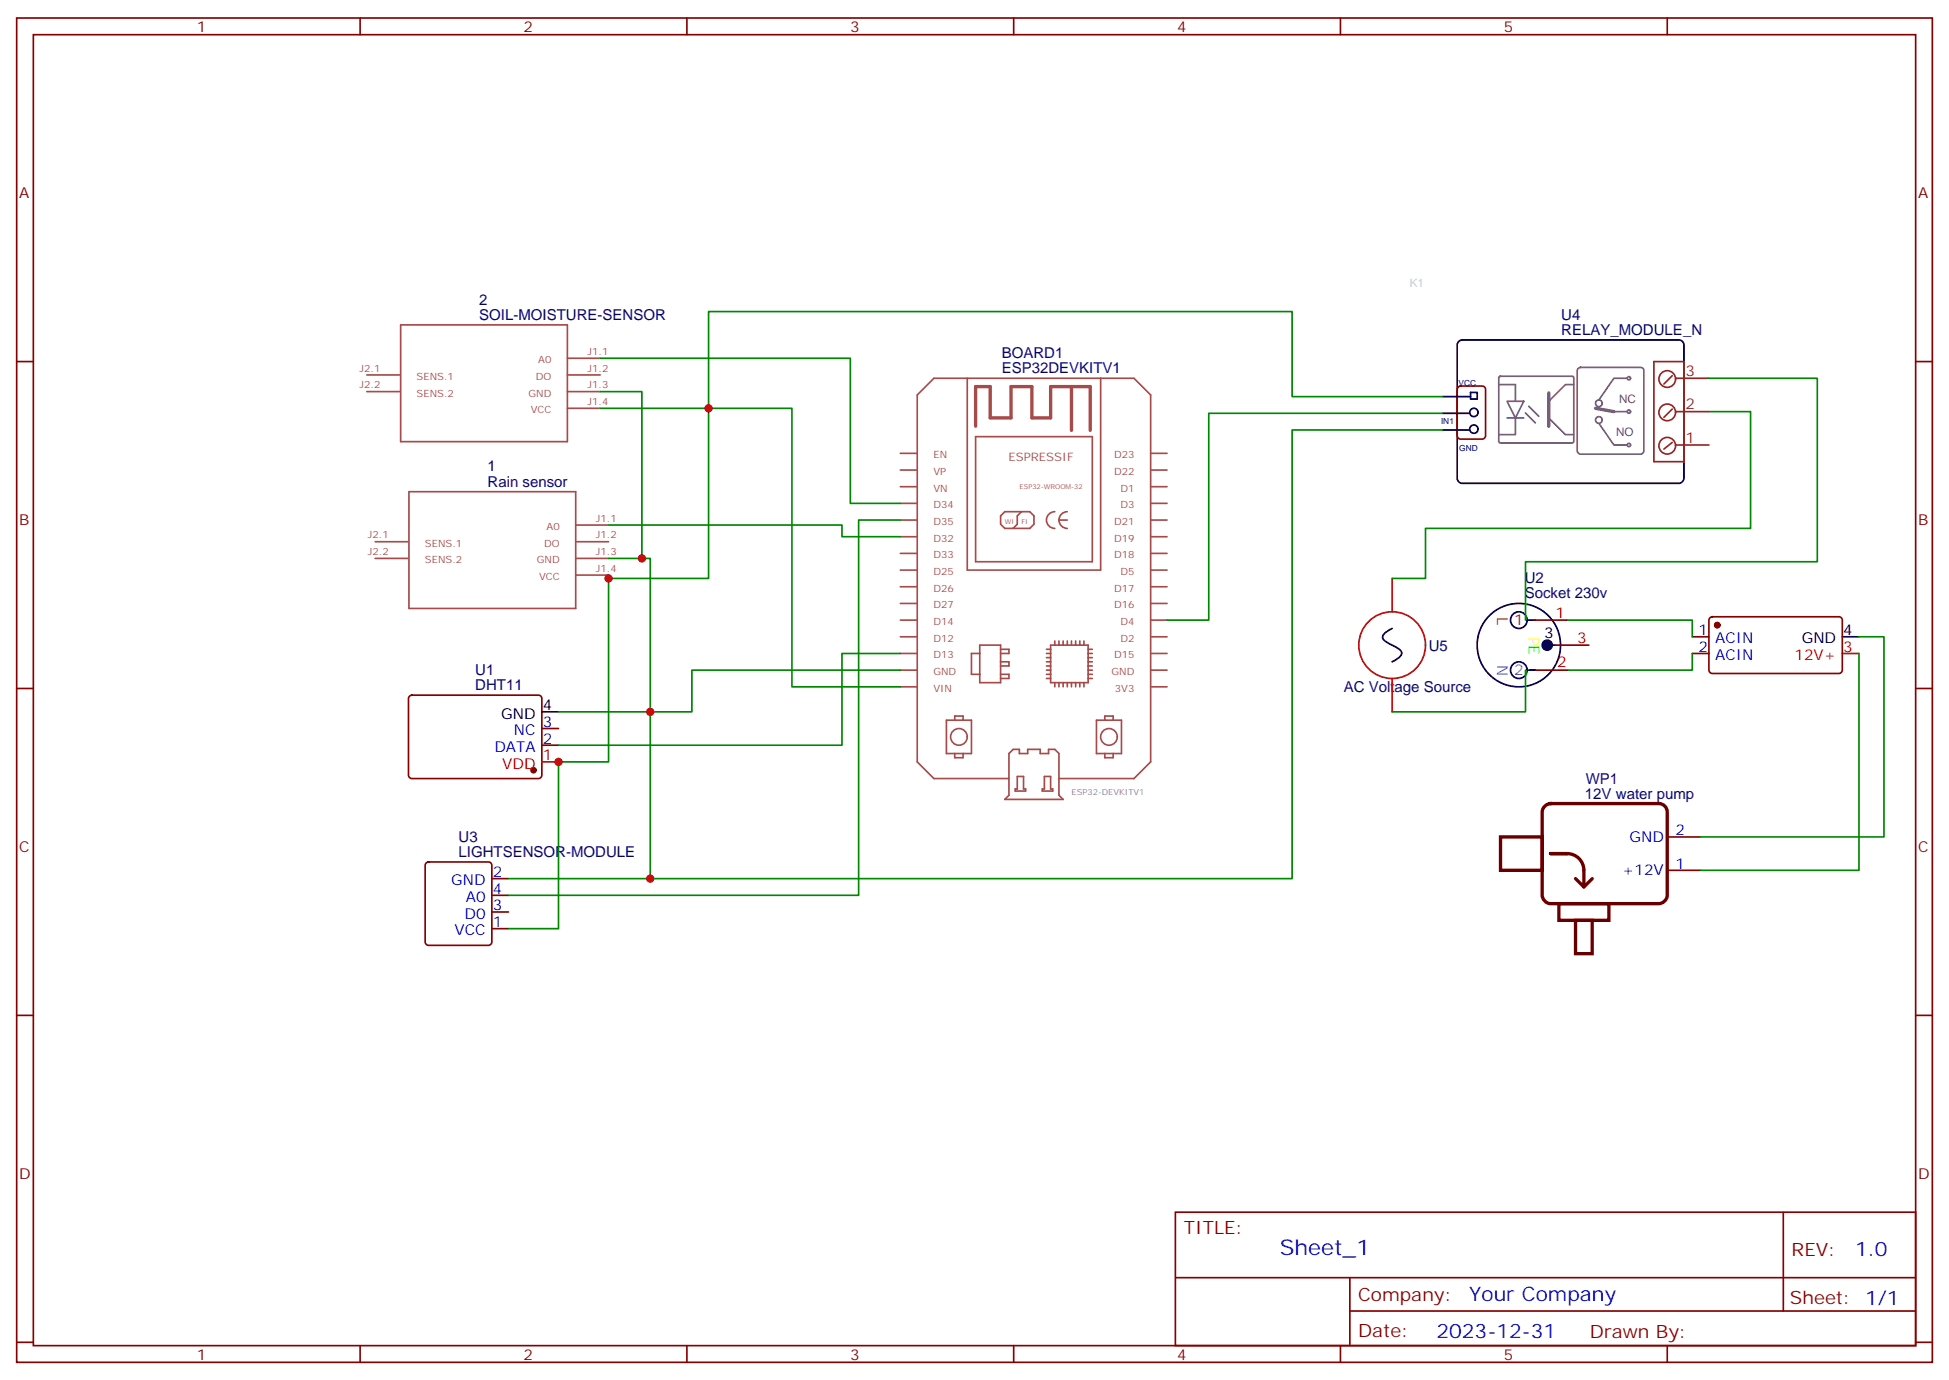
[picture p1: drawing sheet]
<svg xmlns="http://www.w3.org/2000/svg" width="412mm" height="292mm" viewBox="0 0 412 292" stroke-linecap="round" stroke-linejoin="round" font-family="sans-serif">
<g fill="none" stroke="#870000" stroke-width=".35">
<path d="M3.5 3.8h405.4v284.3h-405.4zM7.1 7.3h398.2v277.3h-398.2zM76.2 3.8v3.5M145.3 3.8v3.5M214.5 3.8v3.5M283.6 3.8v3.5M352.8 3.8v3.5M3.5 76.5h3.6M405.3 76.5h3.6M308.6 81.9l.4-.2h4.6a.71 .71 0 0 1 .7 .7v9.8a.76 .76 0 0 1-.7 .7h-4.6a.76 .76 0 0 1-.7-.7v-9.8zM324.6 131.2h7M329.1 136.5h7.1"/>
<path d="M358.1 138.2h3.5M358.1 134.7h3.5M361.8 130.7l.5-.2h26.8a.71 .71 0 0 1 .7 .7v10.5a.76 .76 0 0 1-.7 .8h-26.8a.76 .76 0 0 1-.7-.8v-10.5zM3.5 145.6h3.6M86.7 147.2l.4-.2h26.8a.71 .71 0 0 1 .8 .7v16.3a.76 .76 0 0 1-.8 .7h-26.8a.76 .76 0 0 1-.7-.7v-16.3zM114.7 157.6h3.5M114.7 154.1h3.5M324.9 141.7h7.1M405.3 145.6h3.6M352.8 177h7M90.2 182.5l.5-.2h12.7a.71 .71 0 0 1 .7 .7v16.2a.76 .76 0 0 1-.7 .8h-12.7a.76 .76 0 0 1-.7-.8v-16.2zM104.1 189.4h3.5"/>
<path d="M104.1 192.9h3.5M104.1 185.8h3.5M104.1 196.4h3.5M352.8 184.1h7M3.5 214.8h3.6M405.3 214.8h3.6M248.7 256.4h156.6v28.2h-156.6zM377.3 256.4v20.9M248.7 270.2h156.5M285.6 277.3h119.6M285.6 270.2v14.2M3.5 283.9h3.6"/>
<path d="M76.2 284.6v3.5M145.3 284.6v3.5M214.5 284.6v3.5M283.6 284.6v3.5M352.8 284.6v3.5M405.3 283.9h3.6"/>
</g>
<g fill="#870000" stroke="#870000" stroke-width=".35">
<circle cx="112.9" cy="162.9" r=".53"/>
<circle cx="363.4" cy="132.2" r=".53"/>
</g>
<path d="M389.8 138.2h3.5M114.7 161.1h3.5" fill="none" stroke="#f00" stroke-width=".35"/>
<g fill="none" stroke="#000" stroke-width=".35">
<path d="M308.6 72.3l.8-.4h45.8a1.06 1.06 0 0 1 1.1 1.1v28.2a1.13 1.13 0 0 1-1.1 1h-45.8a1.13 1.13 0 0 1-1.1-1v-28.2zM305.2 83.9h5.9M305.2 87.4h5.6M305.2 90.9h5.6M311.2 83h1.4v1.4h-1.4zM294.6 132.9l-1.1 .6-.9 1a1.42 1.42 0 0 0 1.1 1.5l1.2 .6a3.1 3.1 0 0 1 1.7 1.4v.4l-.4 .5-1.6 1.1M323.1 131.2h1.8M326.7 136.5h.3v.3h-.3zM326.7 135.7h.3v.4h-.3zM326.7 136.8h.3v.4h-.3zM327 136.5h.4v.3h-.4zM327 135.7h.4v.4h-.4z"/>
<path d="M327.1 136.9h.6a.31 .31 0 0 1-.3 .3 .31 .31 0 0 1-.3-.3zM327.4 136.1h.7v.4h-.7zM327.4 136.5h.3v.3h-.3zM327.4 135.7h.3v.4h-.3zM327.4 136.8h.3v.4h-.3zM327.5 135.9a.32 .32 0 0 0-.5 .2 .32 .32 0 0 0 .2 .4 .32 .32 0 0 0 .4-.3 .23 .23 0 0 0-.3-.2 .23 .23 0 0 0-.1 .4l.4-.5a.31 .31 0 0 0-.4-.1 .31 .31 0 0 0-.1 .5l.4 .3 .3-.4a.45 .45 0 0 0-.5 0 .45 .45 0 0 0-.2 .6l.4-.4a.41 .41 0 0 0-.4 0 .41 .41 0 0 0-.2 .4l.7-.5a.5 .5 0 0 0-.5 .3 .5 .5 0 0 0 0 .5 .59 .59 0 0 0 .7-.6 .38 .38 0 0 0-.5 .3 .38 .38 0 0 0 .5 .4 .44 .44 0 0 0 .2-.6 .44 .44 0 0 0-.7-.1 .35 .35 0 0 0 .4 .4 .35 .35 0 0 0 .3-.4 .35 .35 0 0 0-.5-.3l-.3 .2a.24 .24 0 0 0 0 .4 .24 .24 0 0 0 .4-.1v-.8a.39 .39 0 0 0-.6 .1 .39 .39 0 0 0 .2 .5 .49 .49 0 0 0 .7 0 .49 .49 0 0 0 0-.6 .51 .51 0 0 0-.6 .2 .51 .51 0 0 0 .1 .6l.4-.1v-.2a.58 .58 0 0 0-1-.1 .73 .73 0 0 0 1.1 .4v-.6l-.3-.1-.1 .9 .6-.1a.44 .44 0 0 0-.2-.7 .44 .44 0 0 0-.6 .4 .44 .44 0 0 0 .4 .5 .42 .42 0 0 0-.1-.7 .42 .42 0 0 0-.6 .3l.2 .2 .3-.1-.1-.1-.4 .2h.5a.39 .39 0 0 0-.2-.6 .39 .39 0 0 0-.5 .3l.2 .3h.3l.2-.5-.1-.3a.53 .53 0 0 0-.4 .6 .53 .53 0 0 0 .5 .5 .39 .39 0 0 0 .2-.6 .39 .39 0 0 0-.6-.1 .39 .39 0 0 0 0 .6 .51 .51 0 0 0 .3-.5 .51 .51 0 0 0-.4-.4 .44 .44 0 0 0-.2 .7 .44 .44 0 0 0 .7 0l-.2-.6a.29 .29 0 0 0-.4 .2 .29 .29 0 0 0 .4 .4 .48 .48 0 0 0 .5-.3 .48 .48 0 0 0-.2-.6 .48 .48 0 0 0-.6 .1 .52 .52 0 0 0 .2 .6 .52 .52 0 0 0 .7-.1l-.3-.6-.3 .1-.1 .2a.38 .38 0 0 0 .2 .5 .38 .38 0 0 0 .5-.3 .38 .38 0 0 0-.4-.4 .33 .33 0 0 0 .1 .6 .33 .33 0 0 0 .4-.4 .43 .43 0 0 0-.6 0 .43 .43 0 0 0 0 .6 .43 .43 0 0 0 .6 0 .62 .62 0 0 0-.5-.5 .62 .62 0 0 0-.7 .3 .42 .42 0 0 0 .4 .2 .42 .42 0 0 0 .4-.4l-.4-.1M327.5 136.1l.7 .4-.3 .1-.1-.2h.3a.41 .41 0 0 1-.3 .4 .41 .41 0 0 1-.4-.2h-.2a.41 .41 0 0 1 .4 .4 .41 .41 0 0 1-.4 .4l-.4-.8a.2 .2 0 0 1-.2-.3 .2 .2 0 0 1 .3-.1v.2l-.1 .2-.3-.1 .1-.2M327.6 136.2a.46 .46 0 0 1 .5 .4 .46 .46 0 0 1-.5 .5 .68 .68 0 0 1 0-.9zM327.7 135.7h.4v.4h-.4zM327.7 136.5h1.4M389.8 134.7h3.5M114.7 150.6h3.5"/>
<path d="M323.1 141.7h1.8h-1.1"/>
<circle cx="311.9" cy="90.8" r=".88"/>
<circle cx="311.9" cy="87.2" r=".88"/>
<circle cx="321.4" cy="136.5" r="8.8"/>
<circle cx="321.4" cy="131.2" r="1.76"/>
<circle cx="327.4" cy="136.5" r="1.06"/>
<circle cx="327.4" cy="136.1" r=".35"/>
<circle cx="327.6" cy="136.3" r=".18"/>
<circle cx="321.4" cy="141.7" r="1.76"/>
</g>
<g fill="none" stroke="#a64a4a" stroke-width=".35">
<path d="M77.6 79.3h7M84.8 68.7h35.3v24.7h-35.3zM120.1 79.3h6.9M120.1 75.8h6.9M77.6 82.8h7M120.1 86.4h6.9M120.1 82.8h6.9M190.5 99.4h3.5M190.5 95.9h3.5M204.7 80v40.6h28.2v-40.6M206.4 92.4h24.7v26.4h-24.7zM243.5 99.4h3.4"/>
<path d="M243.5 95.9h3.4M79.4 118.1h6.9M79.4 114.6h6.9M86.5 104h35.3v24.7h-35.3zM121.8 118.1h7M121.8 114.6h7M121.8 111.1h7M190.5 117.1h3.5M190.5 113.5h3.5M190.5 110h3.5M190.5 106.5h3.5M190.5 102.9h3.5"/>
<path d="M211.7 109.1l.9-.9h5.3l.9 .9v1.8l-.9 .9h-5.3l-.9-.9zM216.1 108.2l-.8 .9v1.8l-.9 .9M223.2 108.2a1.76 1.76 0 0 0-1.8 1.8 1.76 1.76 0 0 0 1.8 1.8M224.1 110a1.77 1.77 0 0 0 1.7 1.8M224.1 110h1.7M225.8 108.2a1.76 1.76 0 0 0-1.7 1.8M243.5 117.1h3.4M243.5 113.5h3.4M243.5 110h3.4M243.5 106.5h3.4M243.5 102.9h3.4M121.8 121.6h7"/>
<path d="M190.5 138.2h3.5M190.5 134.7h3.5M190.5 131.2h3.5M190.5 127.6h3.5M190.5 124.1h3.5M190.5 120.6h3.5M207.3 138.2h-1.8v4.4h1.8M207.3 136.5h4.4v7.9h-4.4zM211.7 137.3h1.8v.9h-1.8M211.7 140h1.8v.9h-1.8M221.4 138.2h.9M221.4 140h.9"/>
<path d="M221.4 137.3h.9M221.4 139.1h.9M222.3 136.5h7.9v7.9h-7.9zM223.2 135.6v.9M224.1 135.6v.9M225 135.6v.9M225.8 135.6v.9M226.7 135.6v.9M227.6 135.6v.9M228.5 135.6v.9M229.4 135.6v.9M230.2 138.2h.9"/>
<path d="M230.2 140h.9M230.2 137.3h.9M230.2 139.1h.9M243.5 138.2h3.4M243.5 134.7h3.4M243.5 131.2h3.4M243.5 127.6h3.4M243.5 124.1h3.4M243.5 120.6h3.4M190.5 145.3h3.5M190.5 141.7h3.5M200.3 152.3h5.2v7.1h-5.2z"/>
<path d="M202 152.3v-.9h1.8v.9M202 159.4v.9h1.8v-.9M204.7 155.9a1.76 1.76 0 0 0-2.5-1.6 1.76 1.76 0 0 0-.4 2.9 1.76 1.76 0 0 0 2.8-.9l.1-.4M211.7 142.6h1.8v.9h-1.8M213.5 159.4l.9-.9h1.3v.9h1.8v-.9h2.6v.9h1.8v-.9h1.3l.9 .9v8.8l.9 .9h-12.4l.9-.9zM221.4 141.7h.9M221.4 142.6h.9M221.4 143.5h.9M221.4 140.9h.9M223.2 144.4v.9M224.1 144.4v.9M225 144.4v.9"/>
<path d="M225.8 144.4v.9M226.7 144.4v.9M227.6 144.4v.9M228.5 144.4v.9M229.4 144.4v.9M230.2 141.7h.9M230.2 142.6h.9M230.2 143.5h.9M230.2 140.9h.9M232 152.3h5.3v7.1h-5.3zM233.8 152.3v-.9h1.7v.9M233.8 159.4v.9h1.7v-.9"/>
<path d="M236.4 155.9a1.76 1.76 0 0 0-2.5-1.6 1.76 1.76 0 0 0-.4 2.9 1.76 1.76 0 0 0 2.9-.9v-.4M243.5 145.3h3.4M243.5 141.7h3.4M213.5 164.7h-15.9l-3.5-3.6v-77.6l3.5-3.5h42.3l3.6 3.5v77.6l-3.6 3.6h-15.8M215.3 164.2h1.3v2.7h.4v.4h-2.2v-.4h.5zM221 164.2h1.3v2.7h.4v.4h-2.2v-.4h.5z"/>
</g>
<path d="M206.4 90.2v-8.4h3.1v6.6h4.4v-6.6h4.4v6.6h4v-6.6h8.4v9.2M226.7 81.8v9.2" fill="none" stroke="#a64a4a" stroke-width=".71"/>
<path d="M317.5 177h8.8v7.1h-8.8zM326.9 170.5l1.2-.5h22.9a1.76 1.76 0 0 1 1.8 1.7v17.7a1.89 1.89 0 0 1-1.8 1.7h-22.9a1.89 1.89 0 0 1-1.8-1.7v-17.7l.1-.4zM329.8 191.1h10.6v3.6h-10.6zM331.6 180.6a3.5 3.5 0 0 1 3.5 3.5v3.5l-1.7-1.8M331.6 180.6h-3.5h3.5M333.4 194.7h3.5v7h-3.5zM336.9 185.8l-1.8 1.8" fill="none" stroke="#600" stroke-width=".71"/>
<g fill="none" stroke="#8c2424" stroke-width=".35">
<path d="M353.8 79.5l-1.7 1.7M356.3 76.5h-6.3v21.1h6.3M356.3 76.6v21.2M353.8 86.5l-1.7 1.8M353.8 93.6l-1.7 1.4M354.5 87.1h7.1M354.5 94.1h7.1M354.5 80h7.1"/>
<circle cx="352.8" cy="94.3" r="1.76"/>
<circle cx="352.8" cy="80.2" r="1.76"/>
<circle cx="352.8" cy="87.2" r="1.76"/>
</g>
<g fill="none" stroke="#666" stroke-width=".35">
<path d="M317.2 79.8l.3-.2h15.3l.2 .3-.1 13.6-.3 .2-15.3-.1-.2-.3zM334 77.9l.4-.2h12.7a.71 .71 0 0 1 .7 .7v16.9a.76 .76 0 0 1-.7 .8h-12.7a.76 .76 0 0 1-.7-.8v-16.9zM317.1 81.3h3.6v3.6M318.9 84.9h3.5l-1.7 3.5zM318.9 88.4h3.5M320.7 88.4v3.5h-3.6M322.8 87.3l2.1 2.2M323.5 85.9l2.1 2.1M333 81.3h-1.8l-3.5 3.6v3.5l3.5 3.5h1.8M338.3 89.5l3.2 4.6h2.8M341.5 87.1h2.8M344.3 80h-2.8l-3.2 4.6"/>
<circle cx="338.3" cy="85.3" r=".71"/>
<circle cx="338.3" cy="88.8" r=".71"/>
<circle cx="344.7" cy="80" r=".35"/>
<circle cx="344.7" cy="94.1" r=".35"/>
<circle cx="344.7" cy="87.1" r=".35"/>
</g>
<path d="M327.7 83.1v7.1M337.6 86.4l3.9 .7" fill="none" stroke="#666" stroke-width=".71"/>
<g fill="none" stroke="#008700" stroke-width=".35">
<path d="M127 75.8h52.9v30.7h10.6M127 86.4h22.9v35.9h-21.1v-.7M127 82.8h8.8v35.3h-7M305.2 83.9h-31.8v-18h-123.5v20.5h17.7v58.9h22.9M305.2 90.9h-31.8v94.9h-135.8M305.2 87.4h-49.4v43.8h-8.9M361.6 87.1h8.8v24.7h-68.8v10.5h-7M361.6 80h22.9v38.8h-61.7v12.4M128.8 111.1h49.4v2.4h12.3M135.8 118.1h1.8v32.5h-19.4M190.5 110h-8.8v79.4h-74.1M128.8 122.3v38.8h-10.6v35.3h-10.6"/>
<path d="M190.5 138.2h-12.3v19.4h-60M331.6 131.2h26.5v3.5M358.1 138.2v3.5h-26.1M393.3 138.2v45.9h-33.5M393.3 134.7h5.3v42.3h-38.8M190.5 141.7h-44.1v8.9h-8.8v35.2h-30M322.8 141.7v8.9h-28.2"/>
</g>
<g fill="none" stroke="#c00" stroke-width=".35">
<path d="M294.6 122.3v7.1M294.6 143.5v7.1"/>
<circle cx="294.6" cy="136.5" r="7.1"/>
</g>
<circle cx="294.6" cy="140" r=".18" fill="#000"/>
<g fill="#c00">
<circle cx="128.8" cy="122.3" r=".88"/>
<circle cx="118.2" cy="161.1" r=".88"/>
<circle cx="149.9" cy="86.4" r=".88"/>
<circle cx="135.8" cy="118.1" r=".88"/>
<circle cx="137.6" cy="150.6" r=".88"/>
<circle cx="137.6" cy="185.8" r=".88"/>
</g>
<text font-size="4.6" fill="#00f" x="270.8" y="265.4">Sheet_1</text>
<g font-size="4.2" fill="#00f">
<text x="392.5" y="265.7">1.0</text>
<text x="310.9" y="275.2">Your Company</text>
<text x="304" y="283">2023-12-31</text>
</g>
<g font-size="3.9" fill="#800">
<text x="250.5" y="261">TITLE:</text>
<text x="379.1" y="265.7">REV:</text>
<text x="287.4" y="275.2">Company:</text>
<text x="378.7" y="275.8">Sheet: 1/1</text>
<text x="287.4" y="282.9">Date:</text>
<text x="336.4" y="282.9">Drawn By:</text>
</g>
<g font-size="3.2" fill="#800">
<text x="41.6" y="6.8">1</text>
<text x="110.8" y="6.8">2</text>
<text x="179.9" y="6.8">3</text>
<text x="249.1" y="6.8">4</text>
<text x="318.2" y="6.8">5</text>
<text x="4.1" y="41.9">A</text>
<text x="405.9" y="41.9">A</text>
<text x="4.1" y="111.1">B</text>
<text x="405.9" y="111.1">B</text>
<text x="4.1" y="180.2">C</text>
<text x="405.9" y="180.2">C</text>
<text x="4.1" y="249.3">D</text>
<text x="405.9" y="249.3">D</text>
<text x="41.6" y="287.6">1</text>
<text x="110.8" y="287.6">2</text>
<text x="179.9" y="287.6">3</text>
<text x="249.1" y="287.6">4</text>
<text x="318.2" y="287.6">5</text>
</g>
<g font-size="3.2" fill="#000080">
<text x="101.4" y="64.4">2</text>
<text x="101.4" y="67.7">SOIL-MOISTURE-SENSOR</text>
<text x="330.4" y="70.8">RELAY_MODULE_N</text>
<text x="330.4" y="67.7">U4</text>
<text x="212" y="75.8">BOARD1</text>
<text x="212" y="79">ESP32DEVKITV1</text>
<text x="103.2" y="99.7">1</text>
<text x="103.2" y="102.9">Rain sensor</text>
<text x="322.6" y="123.4">U2</text>
<text x="322.6" y="126.6">Socket 230v</text>
<text x="302.3" y="137.6">U5</text>
<text x="100.6" y="142.8">U1</text>
<text x="100.6" y="146">DHT11</text>
<text x="284.3" y="146.4">AC Voltage Source</text>
<text x="335.5" y="165.7">WP1</text>
<text x="335.4" y="168.9">12V water pump</text>
<text x="97" y="178">U3</text>
<text x="97" y="181.3">LIGHTSENSOR-MODULE</text>
</g>
<g font-size="3.2" fill="#8d2323">
<text x="356.7" y="79.5">3</text>
<text x="356.7" y="86.6">2</text>
<text x="356.7" y="93.6">1</text>
</g>
<g font-size="3.2" fill="#930">
<text x="316.8" y="130.5" transform="rotate(90 316.8 130.5)">L</text>
<text x="320.4" y="132.2">1</text>
</g>
<g font-size="3.2" fill="#f00">
<text x="329.1" y="130.8">1</text>
<text x="333.7" y="136.1">3</text>
<text x="390" y="137.9">3</text>
<text x="329.5" y="141">2</text>
<text x="379.7" y="139.6">12V+</text>
<text x="114.8" y="160.8">1</text>
<text x="106.3" y="162.6">VDD</text>
</g>
<text font-size="3.2" fill="#ff0" x="323.5" y="134.7" transform="rotate(90 323.5 134.7)">PE</text>
<g font-size="3.2">
<text x="326.8" y="135">3</text>
<text x="381.2" y="136.1">GND</text>
<text x="390" y="134.3">4</text>
<text x="106.1" y="152">GND</text>
<text x="114.8" y="150.2">4</text>
</g>
<g font-size="3.2" fill="#00f">
<text x="359.4" y="137.9">2</text>
<text x="359.4" y="134.3">1</text>
<text x="362.9" y="136.1">ACIN</text>
<text x="362.9" y="139.6">ACIN</text>
<text x="108.8" y="155.5">NC</text>
<text x="114.8" y="153.7">3</text>
<text x="104.6" y="159">DATA</text>
<text x="114.8" y="157.3">2</text>
<text x="344.8" y="178.1">GND</text>
<text x="354.5" y="176.7">2</text>
<text x="104.2" y="185.5">2</text>
<text x="343.3" y="185.1">+12V</text>
<text x="354.5" y="183.7">1</text>
<text x="95.5" y="187.3">GND</text>
<text x="98.6" y="190.8">A0</text>
<text x="104.2" y="189">4</text>
<text x="96.2" y="197.8">VCC</text>
<text x="98.3" y="194.3">D0</text>
<text x="104.2" y="192.5">3</text>
<text x="104.2" y="196.1">1</text>
</g>
<g font-size="3.2" fill="#09f">
<text x="316.8" y="140.7" transform="rotate(90 316.8 140.7)">N</text>
<text x="320.4" y="142.8">2</text>
</g>
<text font-size="2.5" fill="#ccc" x="298.3" y="60.7">K1</text>
<g font-size="2.5" fill="#666">
<text x="342.6" y="85.3">NC</text>
<text x="341.9" y="92.3">NO</text>
</g>
<text font-size="2.5" fill="#a54b4b" x="213.4" y="97.5">ESPRESSIF</text>
<g font-size="2.1" fill="#a54b4b">
<text x="113.9" y="76.8">A0</text>
<text x="124.3" y="75.1">J1.1</text>
<text x="76.1" y="82.1">J2.2</text>
<text x="76.1" y="78.6">J2.1</text>
<text x="88.1" y="83.9">SENS.2</text>
<text x="88.1" y="80.3">SENS.1</text>
<text x="111.8" y="83.9">GND</text>
<text x="113.4" y="80.3">DO</text>
<text x="124.3" y="82.1">J1.3</text>
<text x="124.3" y="78.6">J1.2</text>
<text x="112.3" y="87.4">VCC</text>
<text x="124.3" y="85.7">J1.4</text>
<text x="197.5" y="96.9">EN</text>
<text x="197.5" y="100.5">VP</text>
<text x="235.7" y="100.5">D22</text>
<text x="235.7" y="96.9">D23</text>
<text x="197.5" y="104">VN</text>
<text x="197.5" y="107.5">D34</text>
<text x="237.1" y="107.5">D3</text>
<text x="237.1" y="104">D1</text>
<text x="77.8" y="113.9">J2.1</text>
<text x="115.7" y="112.1">A0</text>
<text x="126.1" y="113.9">J1.2</text>
<text x="126.1" y="110.4">J1.1</text>
<text x="197.5" y="111">D35</text>
<text x="235.7" y="111">D21</text>
<text x="77.8" y="117.4">J2.2</text>
<text x="89.9" y="119.2">SENS.2</text>
<text x="89.9" y="115.6">SENS.1</text>
<text x="113.6" y="119.2">GND</text>
<text x="115.2" y="115.6">DO</text>
<text x="126.1" y="117.4">J1.3</text>
<text x="197.5" y="114.6">D32</text>
<text x="197.5" y="118.1">D33</text>
<text x="235.7" y="118.1">D18</text>
<text x="235.7" y="114.6">D19</text>
<text x="114.1" y="122.7">VCC</text>
<text x="126.1" y="120.9">J1.4</text>
<text x="197.5" y="121.6">D25</text>
<text x="197.5" y="125.1">D26</text>
<text x="235.7" y="125.1">D17</text>
<text x="237.1" y="121.6">D5</text>
<text x="197.5" y="128.7">D27</text>
<text x="235.7" y="128.7">D16</text>
<text x="197.5" y="132.2">D14</text>
<text x="197.5" y="135.7">D12</text>
<text x="237.1" y="135.7">D2</text>
<text x="237.1" y="132.2">D4</text>
<text x="197.5" y="139.3">D13</text>
<text x="197.5" y="142.8">GND</text>
<text x="235.2" y="142.8">GND</text>
<text x="235.7" y="139.3">D15</text>
<text x="197.5" y="146.3">VIN</text>
<text x="235.9" y="146.3">3V3</text>
</g>
<g font-size="1.8" fill="#000080">
<text x="308.6" y="81.5">VCC</text>
<text x="304.9" y="89.7">IN1</text>
<text x="308.8" y="95.3">GND</text>
</g>
<text font-size="1.8" fill="#838383" x="226.7" y="168.2">ESP32-DEVKITV1</text>
<g font-size="1.4" fill="#a54b4b">
<text x="215.7" y="103.5">ESP32-WROOM-32</text>
<text x="212.6" y="110.9">WI</text>
<text x="216.1" y="110.9">FI</text>
</g>
</svg>
